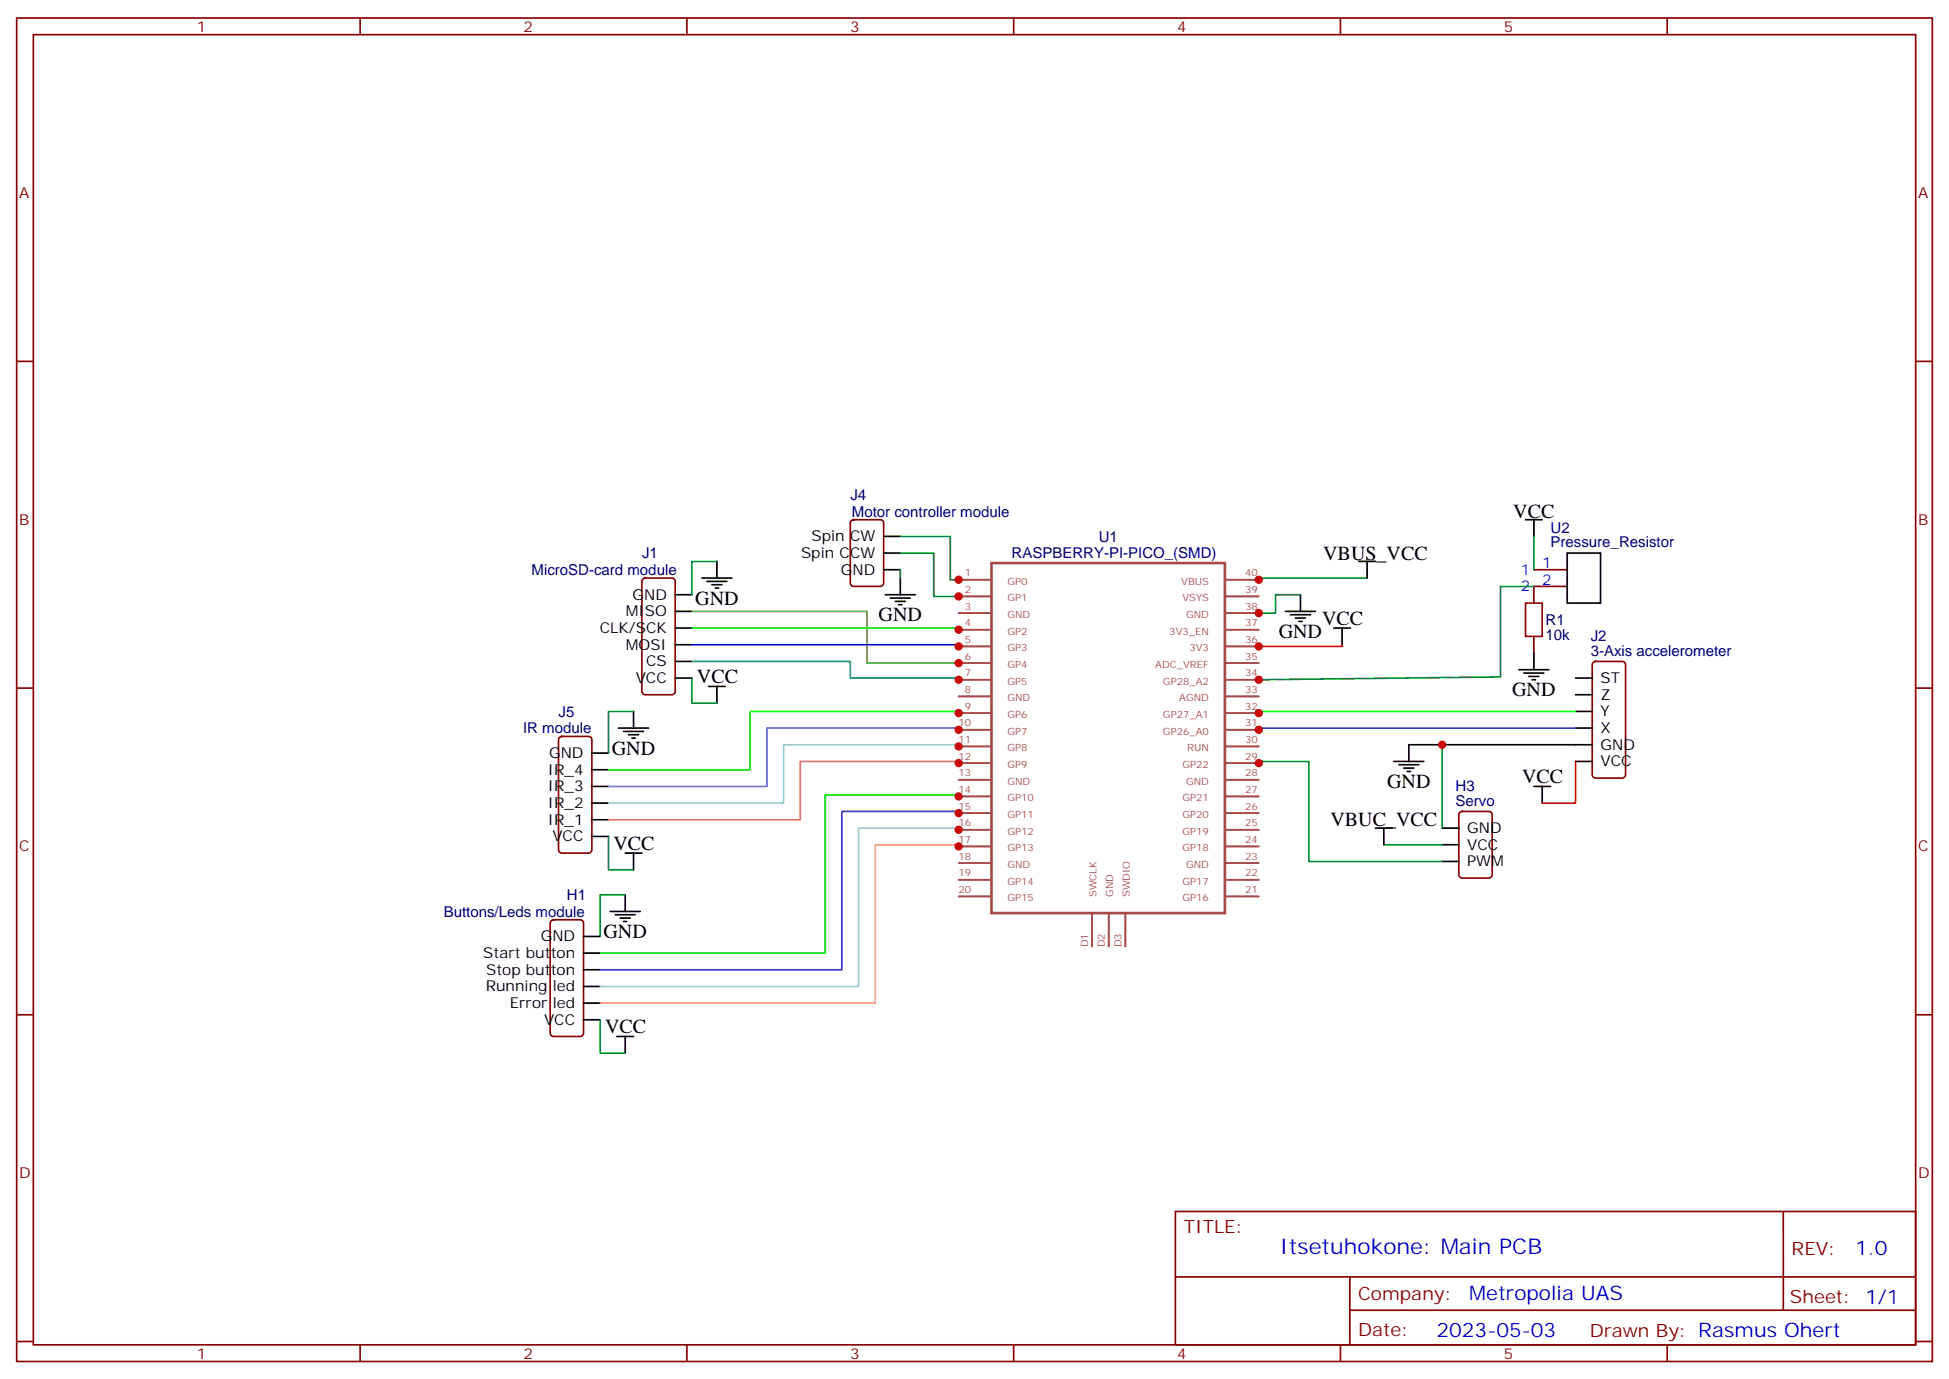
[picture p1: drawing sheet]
<svg xmlns="http://www.w3.org/2000/svg" width="412mm" height="292mm" viewBox="0 0 412 292" stroke-linecap="round" stroke-linejoin="round" font-family="sans-serif">
<g fill="none" stroke="#870000" stroke-width=".35">
<path d="M3.5 3.8h405.4v284.3h-405.4zM7.1 7.3h398.2v277.3h-398.2zM76.2 3.8v3.5M145.3 3.8v3.5M214.5 3.8v3.5M283.6 3.8v3.5M352.8 3.8v3.5M3.5 76.5h3.6M405.3 76.5h3.6M180.2 110.2l.4-.2h5.7a.71 .71 0 0 1 .7 .7v12.7a.76 .76 0 0 1-.7 .7h-5.7a.76 .76 0 0 1-.7-.7v-12.7zM136.1 122.5l.4-.2h5.7a.71 .71 0 0 1 .7 .7v23.3a.76 .76 0 0 1-.7 .7h-5.7a.76 .76 0 0 1-.7-.7v-23.3zM324.6 120.6h7"/>
<path d="M324.6 134.7v3.5M331.6 124.1h-7v3.5M3.5 145.6h3.6M118.4 156.1l.5-.2h5.6a.71 .71 0 0 1 .7 .7v23.2a.76 .76 0 0 1-.7 .8h-5.6a.76 .76 0 0 1-.7-.8v-23.2zM337.1 140.2l.5-.2h5.7a.71 .71 0 0 1 .7 .7v23.3a.76 .76 0 0 1-.7 .7h-5.7a.76 .76 0 0 1-.7-.7v-23.3zM405.3 145.6h3.6M308.9 171.9l.5-.2h5.6a.71 .71 0 0 1 .7 .7v12.7a.76 .76 0 0 1-.7 .7h-5.6a.76 .76 0 0 1-.7-.7v-12.7zM116.7 194.9l.4-.2h5.7a.71 .71 0 0 1 .7 .7v23.3a.76 .76 0 0 1-.7 .7h-5.7a.76 .76 0 0 1-.7-.7v-23.3zM3.5 214.8h3.6M405.3 214.8h3.6M248.7 256.4h156.6v28.2h-156.6zM377.3 256.4v20.9"/>
<path d="M248.7 270.2h156.5M285.6 277.3h119.6M285.6 270.2v14.2M3.5 283.9h3.6M76.2 284.6v3.5M145.3 284.6v3.5M214.5 284.6v3.5M283.6 284.6v3.5M352.8 284.6v3.5M405.3 283.9h3.6"/>
</g>
<g fill="none" stroke="#a64a4a" stroke-width=".35">
<path d="M202.8 122.7h7M202.8 126.2h7M202.8 129.8h7M202.8 133.3h7M202.8 136.8h7M259.4 122.7h6.9M259.4 126.2h6.9M259.4 129.8h6.9M259.4 133.3h6.9M259.4 136.8h6.9M202.8 140.3h7M202.8 143.9h7"/>
<path d="M202.8 147.4h7M202.8 154.4h7M202.8 150.9h7M202.8 158h7M259.4 140.3h6.9M259.4 143.9h6.9M259.4 147.4h6.9M259.4 154.4h6.9M259.4 150.9h6.9M259.4 158h6.9M202.8 165h7M202.8 161.5h7"/>
<path d="M202.8 168.6h7M202.8 172.1h7M202.8 175.6h7M202.8 179.1h7M259.4 165h6.9M259.4 161.5h6.9M259.4 168.6h6.9M259.4 172.1h6.9M259.4 175.6h6.9M259.4 179.1h6.9M202.8 182.7h7M202.8 186.2h7"/>
<path d="M202.8 189.7h7M231.1 193.4v6.9M234.6 193.4v6.9M238.1 193.4v6.9M259.4 182.7h6.9M259.4 186.2h6.9M259.4 189.7h6.9"/>
</g>
<path d="M209.8 119.2h49.4v74.1h-49.4z" fill="none" stroke="#a64a4a" stroke-width=".56"/>
<g fill="none" stroke="#000" stroke-width=".35">
<path d="M151.7 118.8v3.5M187 113.5h3.5M187 117.1h3.5M287.5 118.8h3.5M289.3 118.8v3.5M322.8 110h3.5M324.6 110v3.5M331.6 117.1h7.1v10.5h-7.1zM142.9 132.9h3.5M142.9 125.9h3.5M142.9 129.4h3.5M142.9 140h3.5"/>
<path d="M142.9 136.5h3.5M148.5 122.3h6.4M149.6 123h4.2M150.6 123.8h2.2M151.3 124.5h.7M187 120.6h3.5M187.3 125.9h6.4M188.4 126.6h4.2M189.4 127.3h2.2M190.1 128h.8M190.5 122.3v3.6M272 129.4h6.3"/>
<path d="M273 130.1h4.3M274.1 130.8h2.1M274.8 131.5h.7M275.2 125.9v3.5M282.2 132.9h3.6M284 132.9v3.6M324.6 138.2v3.5M125.2 159.4h3.6M130.9 154.1h6.3M131.9 154.8h4.3M133 155.5h2.1M133.7 156.2h.7"/>
<path d="M134.1 150.6v3.5M142.9 143.5h3.5M149.9 145.3h3.6M151.7 145.3v3.5M321.4 141.7h6.3M322.4 142.5h4.3M323.5 143.2h2.1M324.2 143.9h.7M333.4 143.5h3.5M333.4 147h3.5M333.4 150.6h3.5M333.4 154.1h3.5"/>
<path d="M336.9 157.6h-38.8v3.5M125.2 166.4h3.6M125.2 177h3.6M125.2 173.5h3.6M125.2 170h3.6M125.2 162.9h3.6M291 175.3h3.6M292.8 175.3v3.5M294.9 161.1h6.4M296 161.9h4.2M297 162.6h2.2M297.7 163.3h.7"/>
<path d="M305.2 175.3h3.5M305.2 178.8h3.5M324.6 166.4h3.5M326.3 166.4v3.6M333.4 161.1h3.5M123.5 198.2h3.5M129.1 192.9h6.4M130.2 193.6h4.2M131.2 194.3h2.1M131.9 195h.7M132.3 180.6h3.5M132.3 189.4v3.5"/>
<path d="M134.1 180.6v3.5M305.2 182.3h3.5M123.5 215.8h3.5M123.5 212.3h3.5M123.5 208.8h3.5M123.5 205.2h3.5M123.5 201.7h3.5M130.5 219.4h3.6M132.3 219.4v3.5"/>
</g>
<path d="M284 136.5v.3h-17.7M333.4 161.1v8.9h-7.1" fill="none" stroke="#f00" stroke-width=".35"/>
<g fill="none" stroke="#008700" stroke-width=".35">
<path d="M151.7 118.8h-5.3v7.1M190.5 113.5h10.6v9.2h1.7M190.5 117.1h7.1v9.1h5.2M324.6 113.5v7.1M190.5 120.6v1.7M275.2 125.9h-5.3v3.9h-3.6M289.3 122.3h-23v.4M324.6 124.1h-7.1v19.2l-51.2 .6M134.1 150.6h-5.3v8.8M146.4 143.5v5.3h5.3M305.2 157.6v17.7M128.8 177v7.1h5.3"/>
<path d="M266.3 161.5v-.4h10.6v21.2h28.3M292.8 178.8h12.4M132.3 189.4h-5.3v8.8M127 215.8v7.1h5.3"/>
</g>
<path d="M322.8 127.6h3.5v7.1h-3.5z" fill="none" stroke="#a10000" stroke-width=".35"/>
<path d="M146.4 129.4h37v10.9h19.4" fill="none" stroke="#690" stroke-width=".35"/>
<path d="M146.4 140h33.5v3.5h22.9v.4" fill="none" stroke="#099" stroke-width=".35"/>
<path d="M146.4 132.9h56.4v.4M202.8 150.9v-.3h-44.1v12.3h-29.9M333.4 150.6h-67.1v.3" fill="none" stroke="#0f0" stroke-width=".35"/>
<path d="M202.8 154.4v-.3h-40.5v12.3h-33.5" fill="none" stroke="#36f" stroke-width=".35"/>
<path d="M202.8 158v-.4h-37v12.4h-37" fill="none" stroke="#9cc" stroke-width=".35"/>
<path d="M202.8 161.5v-.4h-33.5v12.4h-40.5" fill="none" stroke="#f66" stroke-width=".35"/>
<path d="M146.4 136.5h56.4v.3" fill="none" stroke="#00f" stroke-width=".35"/>
<path d="M333.4 154.1h-67.1v.3" fill="none" stroke="#06f" stroke-width=".35"/>
<path d="M202.8 168.6v-.4h-28.2v33.5h-47.6" fill="none" stroke="#0c0" stroke-width=".35"/>
<path d="M202.8 172.1v-.4h-24.6v33.5h-51.2" fill="none" stroke="#33f" stroke-width=".35"/>
<path d="M202.8 175.6v-.3h-21.1v33.5h-54.7" fill="none" stroke="#9cf" stroke-width=".35"/>
<path d="M202.8 179.1v-.3h-17.6v33.5h-58.2" fill="none" stroke="#f96" stroke-width=".35"/>
<g fill="#c00">
<circle cx="266.3" cy="136.8" r=".88"/>
<circle cx="266.3" cy="143.9" r=".88"/>
<circle cx="202.8" cy="122.7" r=".88"/>
<circle cx="202.8" cy="126.2" r=".88"/>
<circle cx="266.3" cy="129.8" r=".88"/>
<circle cx="202.8" cy="140.3" r=".88"/>
<circle cx="202.8" cy="143.9" r=".88"/>
<circle cx="202.8" cy="150.9" r=".88"/>
<circle cx="202.8" cy="154.4" r=".88"/>
<circle cx="202.8" cy="158" r=".88"/>
<circle cx="202.8" cy="161.5" r=".88"/>
<circle cx="202.8" cy="133.3" r=".88"/>
<circle cx="202.8" cy="136.8" r=".88"/>
<circle cx="202.8" cy="168.6" r=".88"/>
<circle cx="202.8" cy="172.1" r=".88"/>
<circle cx="202.8" cy="175.6" r=".88"/>
<circle cx="202.8" cy="179.1" r=".88"/>
<circle cx="266.3" cy="154.4" r=".88"/>
<circle cx="266.3" cy="150.9" r=".88"/>
<circle cx="305.2" cy="157.6" r=".88"/>
<circle cx="266.3" cy="122.7" r=".88"/>
<circle cx="266.3" cy="161.5" r=".88"/>
</g>
<text font-size="4.6" fill="#00f" x="270.8" y="265.4">Itsetuhokone: Main PCB</text>
<g font-size="4.2">
<text x="320.2" y="109.6">VCC</text>
<text x="280" y="118.5">VBUS_VCC</text>
<text x="147.1" y="128">GND</text>
<text x="185.9" y="131.5">GND</text>
<text x="270.6" y="135">GND</text>
<text x="279.8" y="132.2">VCC</text>
<text x="147.5" y="144.6">VCC</text>
<text x="320" y="147.4">GND</text>
<text x="129.5" y="159.7">GND</text>
<text x="293.5" y="166.8">GND</text>
<text x="322.1" y="165.7">VCC</text>
<text x="129.8" y="179.8">VCC</text>
<text x="281.5" y="174.9">VBUC_VCC</text>
<text x="127.7" y="198.5">GND</text>
<text x="128.1" y="218.7">VCC</text>
</g>
<g font-size="4.2" fill="#00f">
<text x="392.5" y="265.7">1.0</text>
<text x="310.9" y="275.2">Metropolia UAS</text>
<text x="304" y="283">2023-05-03</text>
</g>
<g font-size="3.9" fill="#800">
<text x="250.5" y="261">TITLE:</text>
<text x="379.1" y="265.7">REV:</text>
<text x="287.4" y="275.2">Company:</text>
<text x="378.7" y="275.8">Sheet: 1/1</text>
<text x="287.4" y="282.9">Date:</text>
<text x="336.4" y="282.9">Drawn By: Rasmus Ohert</text>
</g>
<g font-size="3.2" fill="#800">
<text x="41.6" y="6.8">1</text>
<text x="110.8" y="6.8">2</text>
<text x="179.9" y="6.8">3</text>
<text x="249.1" y="6.8">4</text>
<text x="318.2" y="6.8">5</text>
<text x="4.1" y="41.9">A</text>
<text x="405.9" y="41.9">A</text>
<text x="4.1" y="111.1">B</text>
<text x="405.9" y="111.1">B</text>
<text x="4.1" y="180.2">C</text>
<text x="405.9" y="180.2">C</text>
<text x="4.1" y="249.3">D</text>
<text x="405.9" y="249.3">D</text>
<text x="41.6" y="287.6">1</text>
<text x="110.8" y="287.6">2</text>
<text x="179.9" y="287.6">3</text>
<text x="249.1" y="287.6">4</text>
<text x="318.2" y="287.6">5</text>
</g>
<g font-size="3.2" fill="#000080">
<text x="179.9" y="105.8">J4</text>
<text x="180.3" y="109.3">Motor controller module</text>
<text x="328.1" y="112.7">U2</text>
<text x="135.8" y="118.2">J1</text>
<text x="214" y="118.2">RASPBERRY-PI-PICO_(SMD)</text>
<text x="232.5" y="114.6">U1</text>
<text x="328.1" y="115.9">Pressure_Resistor</text>
<text x="112.5" y="121.7">MicroSD-card module</text>
<text x="327" y="135.5">10k</text>
<text x="327" y="132.3">R1</text>
<text x="336.6" y="135.7">J2</text>
<text x="336.6" y="138.9">3-Axis accelerometer</text>
<text x="110.7" y="155.2">IR module</text>
<text x="118.2" y="151.7">J5</text>
<text x="308" y="167.5">H3</text>
<text x="308" y="170.7">Servo</text>
<text x="120" y="190.5">H1</text>
<text x="93.9" y="194">Buttons/Leds module</text>
</g>
<g font-size="3.2">
<text x="169.5" y="118.1">Spin CCW</text>
<text x="171.7" y="114.6">Spin CW</text>
<text x="177.9" y="121.6">GND</text>
<text x="132.4" y="130.5">MISO</text>
<text x="133.8" y="126.9">GND</text>
<text x="126.9" y="134">CLK/SCK</text>
<text x="132.4" y="137.5">MOSI</text>
<text x="136.7" y="141">CS</text>
<text x="134.5" y="144.6">VCC</text>
<text x="338.7" y="144.6">ST</text>
<text x="338.7" y="148.1">Z</text>
<text x="338.7" y="151.6">Y</text>
<text x="338.7" y="155.2">X</text>
<text x="116.2" y="160.4">GND</text>
<text x="338.7" y="158.7">GND</text>
<text x="115.9" y="167.5">IR_3</text>
<text x="115.9" y="164">IR_4</text>
<text x="338.7" y="162.2">VCC</text>
<text x="115.9" y="171">IR_2</text>
<text x="115.9" y="174.6">IR_1</text>
<text x="116.9" y="178.1">VCC</text>
<text x="310.4" y="176.3">GND</text>
<text x="310.4" y="179.8">VCC</text>
<text x="310.4" y="183.4">PWM</text>
<text x="102.2" y="202.8">Start button</text>
<text x="114.4" y="199.2">GND</text>
<text x="102.8" y="209.8">Running led</text>
<text x="102.9" y="206.3">Stop button</text>
<text x="107.9" y="213.4">Error led</text>
<text x="115.1" y="216.9">VCC</text>
</g>
<g font-size="3.2" fill="#00f">
<text x="321.8" y="121.6">1</text>
<text x="321.8" y="125.2">2</text>
<text x="326.3" y="120.2">1</text>
<text x="326.3" y="123.8">2</text>
</g>
<g font-size="2.1" fill="#a54b4b">
<text x="204.2" y="122">1</text>
<text x="204.2" y="125.5">2</text>
<text x="213.2" y="123.7">GP0</text>
<text x="249.9" y="123.7">VBUS</text>
<text x="263.5" y="125.5">39</text>
<text x="263.5" y="122">40</text>
<text x="204.2" y="129.1">3</text>
<text x="213.2" y="127.3">GP1</text>
<text x="213.2" y="130.8">GND</text>
<text x="250.2" y="127.3">VSYS</text>
<text x="251" y="130.8">GND</text>
<text x="263.5" y="129.1">38</text>
<text x="204.2" y="132.6">4</text>
<text x="204.2" y="136.1">5</text>
<text x="213.2" y="134.3">GP2</text>
<text x="213.2" y="137.8">GP3</text>
<text x="247.4" y="134.3">3V3_EN</text>
<text x="251.7" y="137.8">3V3</text>
<text x="263.5" y="136.1">36</text>
<text x="263.5" y="132.6">37</text>
<text x="204.2" y="139.6">6</text>
<text x="204.2" y="143.2">7</text>
<text x="213.2" y="141.4">GP4</text>
<text x="244.5" y="141.4">ADC_VREF</text>
<text x="263.5" y="139.6">35</text>
<text x="263.5" y="143.2">34</text>
<text x="204.2" y="146.7">8</text>
<text x="213.2" y="144.9">GP5</text>
<text x="213.2" y="148.4">GND</text>
<text x="246.1" y="144.9">GP28_A2</text>
<text x="249.5" y="148.4">AGND</text>
<text x="263.5" y="146.7">33</text>
<text x="202.8" y="153.8">10</text>
<text x="204.2" y="150.2">9</text>
<text x="213.2" y="152">GP6</text>
<text x="213.2" y="155.5">GP7</text>
<text x="246.1" y="155.5">GP26_A0</text>
<text x="246.1" y="152">GP27_A1</text>
<text x="263.5" y="153.8">31</text>
<text x="263.5" y="150.2">32</text>
<text x="202.8" y="157.3">11</text>
<text x="202.8" y="160.8">12</text>
<text x="213.2" y="159">GP8</text>
<text x="251.2" y="159">RUN</text>
<text x="263.5" y="157.3">30</text>
<text x="263.5" y="160.8">29</text>
<text x="202.8" y="164.3">13</text>
<text x="202.8" y="167.9">14</text>
<text x="213.2" y="166.1">GND</text>
<text x="213.2" y="162.5">GP9</text>
<text x="250.2" y="162.5">GP22</text>
<text x="251" y="166.1">GND</text>
<text x="263.5" y="164.3">28</text>
<text x="263.5" y="167.9">27</text>
<text x="202.8" y="171.4">15</text>
<text x="213.2" y="169.6">GP10</text>
<text x="213.2" y="173.1">GP11</text>
<text x="250.2" y="173.1">GP20</text>
<text x="250.2" y="169.6">GP21</text>
<text x="263.5" y="171.4">26</text>
<text x="202.8" y="174.9">16</text>
<text x="202.8" y="178.4">17</text>
<text x="213.2" y="176.7">GP12</text>
<text x="250.2" y="176.7">GP19</text>
<text x="263.5" y="178.4">24</text>
<text x="263.5" y="174.9">25</text>
<text x="202.8" y="182">18</text>
<text x="202.8" y="185.5">19</text>
<text x="213.2" y="183.7">GND</text>
<text x="213.2" y="180.2">GP13</text>
<text x="250.2" y="180.2">GP18</text>
<text x="251" y="183.7">GND</text>
<text x="263.5" y="182">23</text>
<text x="263.5" y="185.5">22</text>
<text x="202.8" y="189">20</text>
<text x="213.2" y="187.2">GP14</text>
<text x="213.2" y="190.8">GP15</text>
<text x="232" y="189.9" transform="rotate(-90 232 189.9)">SWCLK</text>
<text x="235.5" y="189.9" transform="rotate(-90 235.5 189.9)">GND</text>
<text x="239.1" y="189.9" transform="rotate(-90 239.1 189.9)">SWDIO</text>
<text x="250.2" y="190.8">GP16</text>
<text x="250.2" y="187.2">GP17</text>
<text x="263.5" y="189">21</text>
<text x="230.3" y="200.5" transform="rotate(-90 230.3 200.5)">D1</text>
<text x="233.8" y="200.5" transform="rotate(-90 233.8 200.5)">D2</text>
<text x="237.3" y="200.5" transform="rotate(-90 237.3 200.5)">D3</text>
</g>
</svg>
